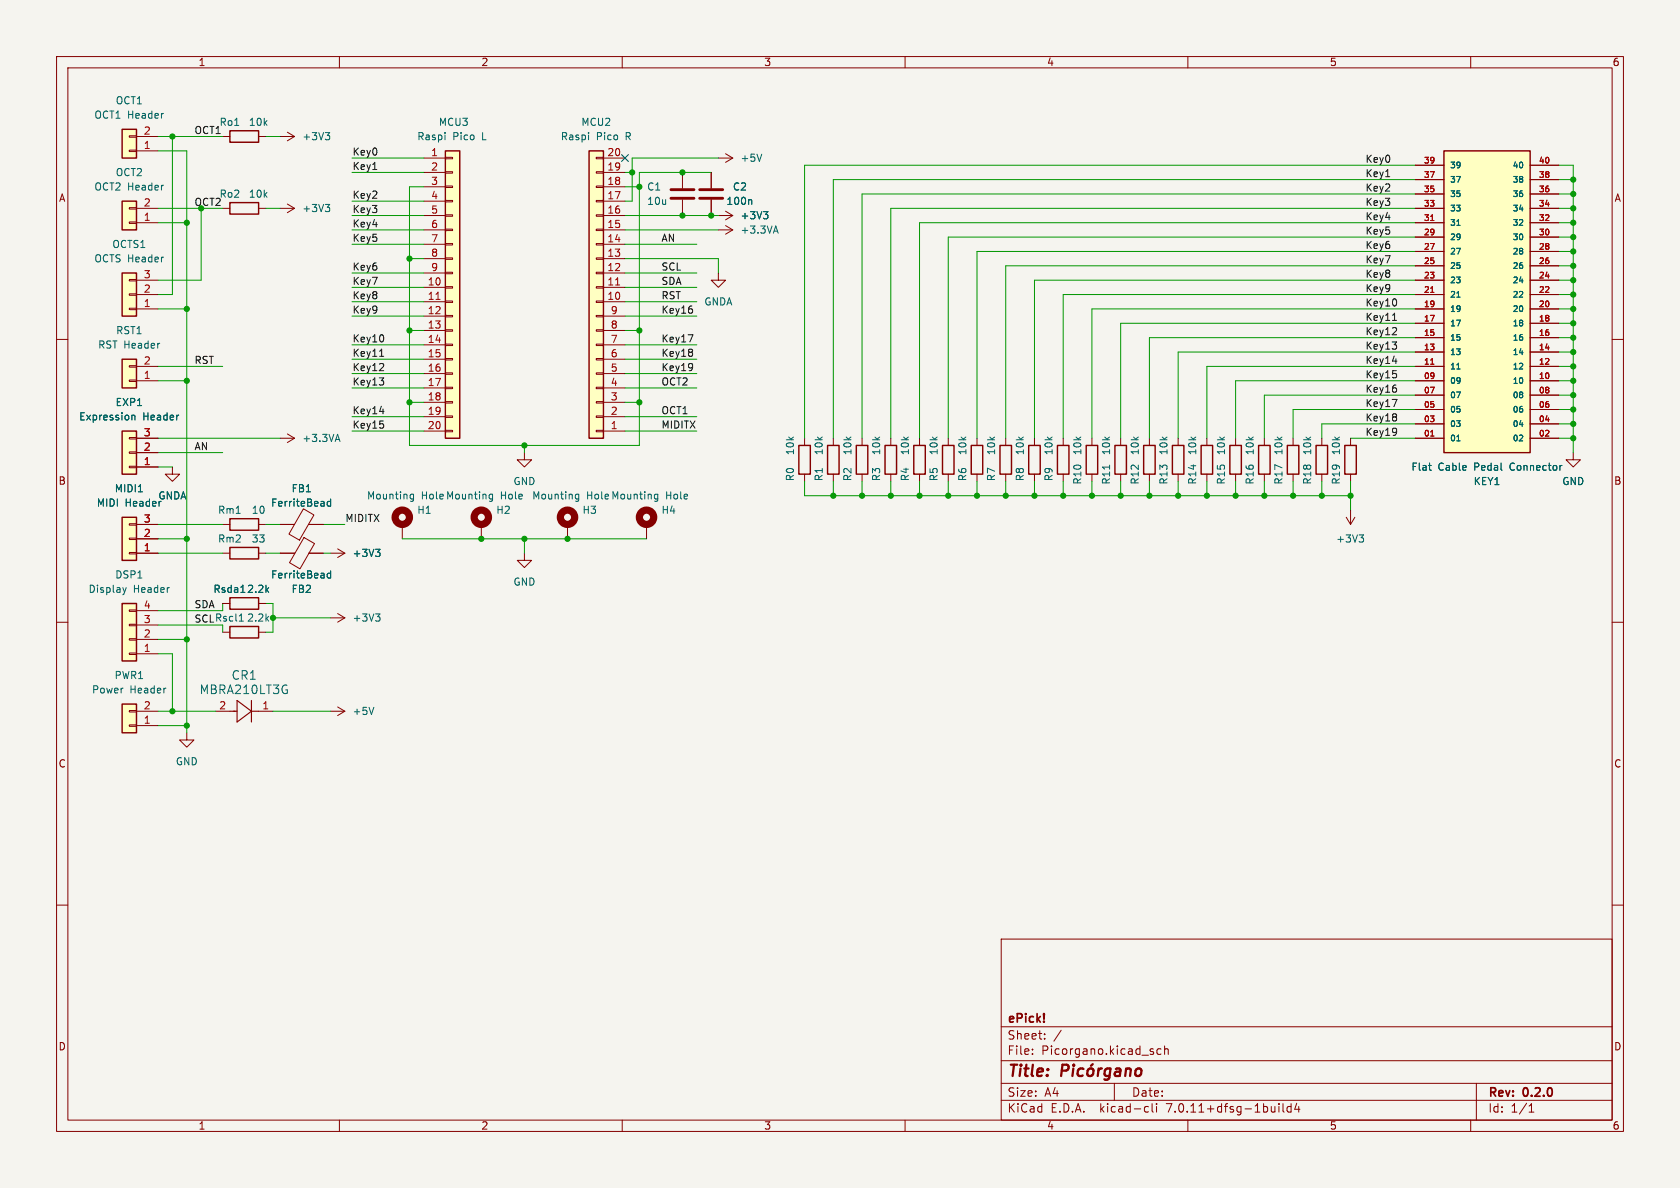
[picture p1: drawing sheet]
<svg xmlns="http://www.w3.org/2000/svg" width="297mm" height="210mm" viewBox="0 0 297 210" stroke-linecap="round" stroke-linejoin="round" font-family="sans-serif">
<path d="M0 0h297v210h-297z" fill="#f5f4ef" stroke="#f5f4ef" stroke-width=".18"/>
<g fill="none" stroke="#840000" stroke-width=".18">
<path d="M10 10h277v190h-277zM12 12h273v186h-273zM60 10v2M110 10v2M160 10v2M210 10v2M260 10v2M22.9 24h1.2v.3h-1.2zM22.9 26.5h1.2v.3h-1.2zM22.9 36.7h1.2v.3h-1.2zM22.9 39.2h1.2v.3h-1.2zM24.1 39.4h3.8"/>
<path d="M24.1 36.8h3.8M24.1 24.1h3.8M24.1 26.7h3.8M39.4 36.8h1.2M39.4 24.1h1.2M45.7 36.8h1.3M45.7 24.1h1.3M49.5 36.8h2.6M49.5 24.1h2.6M50.8 23.4l1.3 .7M50.8 36.1l1.3 .7M52.1 24.1l-1.3 .8"/>
<path d="M52.1 36.8l-1.3 .8M74.9 38.1h3.8M74.9 35.6h3.8M74.9 33h3.8M74.9 30.5h3.8M74.9 27.9h3.8M78.7 38h1.3v.2h-1.3zM78.7 35.4h1.3v.3h-1.3zM78.7 32.9h1.3v.2h-1.3zM78.7 30.4h1.3v.2h-1.3zM78.7 27.8h1.3v.3h-1.3zM105.4 27.8h1.3v.3h-1.3z"/>
<path d="M105.4 30.4h1.3v.2h-1.3zM105.4 32.9h1.3v.2h-1.3zM105.4 35.4h1.3v.3h-1.3zM105.4 38h1.3v.2h-1.3zM106.7 38.1h3.8M106.7 35.6h3.8M106.7 33h3.8M106.7 30.5h3.8M106.7 27.9h3.8M120.6 30.5v2.8M120.6 35.3v2.8M125.7 30.5v2.8"/>
<path d="M125.7 35.3v2.8M127 38.1h2.5M127 27.9h2.5M128.3 39.9l1.2 .7M128.3 37.3l1.2 .8M128.3 27.2l1.2 .7M129.5 38.1l-1.2 .8M129.5 27.9l-1.2 .8M250.2 39.4h5.1M250.2 36.8h5.1M250.2 34.3h5.1M250.2 31.8h5.1"/>
<path d="M250.2 29.2h5.1M270.5 39.4h5.1M270.5 36.8h5.1M270.5 34.3h5.1M270.5 31.8h5.1M270.5 29.2h5.1M10 60h2M22.9 49.4h1.2v.3h-1.2zM22.9 51.9h1.2v.3h-1.2zM22.9 54.5h1.2v.2h-1.2zM24.1 54.6h3.8M24.1 52.1h3.8"/>
<path d="M24.1 49.5h3.8M74.9 53.3h3.8M74.9 50.8h3.8M74.9 48.3h3.8M74.9 45.7h3.8M74.9 43.2h3.8M74.9 40.6h3.8M74.9 58.4h3.8M74.9 55.9h3.8M78.7 58.3h1.3v.2h-1.3zM78.7 55.8h1.3v.2h-1.3zM78.7 53.2h1.3v.3h-1.3z"/>
<path d="M78.7 50.7h1.3v.2h-1.3zM78.7 48.1h1.3v.3h-1.3zM78.7 45.6h1.3v.2h-1.3zM78.7 43.1h1.3v.2h-1.3zM78.7 40.5h1.3v.3h-1.3zM105.4 40.5h1.3v.3h-1.3zM105.4 43.1h1.3v.2h-1.3zM105.4 45.6h1.3v.2h-1.3zM105.4 48.1h1.3v.3h-1.3zM105.4 50.7h1.3v.2h-1.3zM105.4 53.2h1.3v.3h-1.3zM105.4 55.8h1.3v.2h-1.3z"/>
<path d="M105.4 58.3h1.3v.2h-1.3zM106.7 53.3h3.8M106.7 50.8h3.8M106.7 48.3h3.8M106.7 45.7h3.8M106.7 43.2h3.8M106.7 40.6h3.8M106.7 58.4h3.8M106.7 55.9h3.8M127 48.3v1.2h1.3l-1.3 1.3-1.3-1.3h1.3M127 40.6h2.5M129.5 40.6l-1.2 .8"/>
<path d="M250.2 59.7h5.1M250.2 57.2h5.1M250.2 54.6h5.1M250.2 52.1h5.1M250.2 49.5h5.1M250.2 47h5.1M250.2 44.5h5.1M250.2 41.9h5.1M270.5 59.7h5.1M270.5 57.2h5.1M270.5 54.6h5.1M270.5 52.1h5.1"/>
<path d="M270.5 49.5h5.1M270.5 47h5.1M270.5 44.5h5.1M270.5 41.9h5.1M285 60h2M22.9 77.3h1.2v.3h-1.2zM22.9 79.9h1.2v.2h-1.2zM22.9 64.6h1.2v.3h-1.2zM22.9 67.2h1.2v.2h-1.2zM24.1 77.5h3.8M24.1 67.3h3.8M24.1 64.8h3.8"/>
<path d="M49.5 77.5h2.6M50.8 76.7l1.3 .8M52.1 77.5l-1.3 .7M74.9 76.2h3.8M74.9 73.7h3.8M74.9 71.1h3.8M74.9 68.6h3.8M74.9 66h3.8M74.9 63.5h3.8M74.9 61h3.8M78.7 76.1h1.3v.2h-1.3zM78.7 73.5h1.3v.3h-1.3z"/>
<path d="M78.7 71h1.3v.2h-1.3zM78.7 68.5h1.3v.2h-1.3zM78.7 65.9h1.3v.3h-1.3zM78.7 63.4h1.3v.2h-1.3zM78.7 60.8h1.3v.3h-1.3zM105.4 60.8h1.3v.3h-1.3zM105.4 63.4h1.3v.2h-1.3zM105.4 65.9h1.3v.3h-1.3zM105.4 68.5h1.3v.2h-1.3zM105.4 71h1.3v.2h-1.3zM105.4 73.5h1.3v.3h-1.3zM105.4 76.1h1.3v.2h-1.3z"/>
<path d="M106.7 76.2h3.8M106.7 73.7h3.8M106.7 71.1h3.8M106.7 68.6h3.8M106.7 66h3.8M106.7 63.5h3.8M106.7 61h3.8M142.2 77.5v1.2M147.3 77.5v1.2M152.4 77.5v1.2M157.5 77.5v1.2M162.6 77.5v1.2"/>
<path d="M167.6 77.5v1.2M172.7 77.5v1.2M177.8 77.5v1.2M182.9 77.5v1.2M188 77.5v1.2M193 77.5v1.2M198.1 77.5v1.2M203.2 77.5v1.2M208.3 77.5v1.2M213.4 77.5v1.2M218.4 77.5v1.2M223.5 77.5v1.2"/>
<path d="M228.6 77.5v1.2M233.7 77.5v1.2M238.8 77.5v1.2M250.2 77.5h5.1M250.2 74.9h5.1M250.2 72.4h5.1M250.2 69.9h5.1M250.2 67.3h5.1M250.2 64.8h5.1M250.2 62.2h5.1M270.5 77.5h5.1M270.5 74.9h5.1"/>
<path d="M270.5 72.4h5.1M270.5 69.9h5.1M270.5 67.3h5.1M270.5 64.8h5.1M270.5 62.2h5.1M22.9 92.6h1.2v.2h-1.2zM22.9 95.1h1.2v.3h-1.2zM22.9 97.7h1.2v.2h-1.2zM22.9 82.4h1.2v.3h-1.2zM24.1 97.8h3.8M24.1 95.3h3.8M24.1 92.7h3.8"/>
<path d="M24.1 82.6h3.8M24.1 80h3.8M30.5 82.6v1.2h1.2l-1.2 1.3-1.3-1.3h1.3M39.4 97.8h1.2M39.4 92.7h1.2M45.7 97.8h1.3M45.7 92.7h1.3M49.5 97.8h2.6M49.5 92.7h2.6M53.6 89.9l1.9 1.1-2.6 4.5-1.8-1.1zM53.7 95l1.9 1.1-2.6 4.5-1.8-1.1zM54.6 92.7h2.5"/>
<path d="M54.6 97.8h2.5M58.4 97.8h2.6M59.7 97l1.3 .8M61 97.8l-1.3 .8M71.1 92.7v2.6M85.1 92.7v2.6M92.7 97.8v1.3h1.3l-1.3 1.2-1.3-1.2h1.3M92.7 80v1.3h1.3l-1.3 1.3-1.3-1.3h1.3M100.3 92.7v2.6M114.3 92.7v2.6M142.2 83.8v1.3M147.3 83.8v1.3"/>
<path d="M152.4 83.8v1.3M157.5 83.8v1.3M162.6 83.8v1.3M167.6 83.8v1.3M172.7 83.8v1.3M177.8 83.8v1.3M182.9 83.8v1.3M188 83.8v1.3M193 83.8v1.3M198.1 83.8v1.3M203.2 83.8v1.3M208.3 83.8v1.3"/>
<path d="M213.4 83.8v1.3M218.4 83.8v1.3M223.5 83.8v1.3M228.6 83.8v1.3M233.7 83.8v1.3M238 91.4l.8 1.3M238.8 83.8v1.3M238.8 90.2v2.5M239.5 91.4l-.7 1.3M278.1 80v1.3h1.3l-1.3 1.3-1.2-1.3h1.2M10 110h2M22.9 107.8h1.2v.3h-1.2z"/>
<path d="M22.9 110.4h1.2v.2h-1.2zM22.9 112.9h1.2v.3h-1.2zM22.9 115.4h1.2v.3h-1.2zM24.1 115.6h3.8M24.1 113h3.8M24.1 110.5h3.8M24.1 108h3.8M39.4 106.7h1.2M39.4 111.8h1.2M45.7 106.7h1.3M45.7 111.8h1.3M58.4 109.2h2.6"/>
<path d="M59.7 108.5l1.3 .7M61 109.2l-1.3 .8M285 110h2M22.9 125.6h1.2v.3h-1.2zM22.9 128.1h1.2v.3h-1.2zM24.1 125.7h3.8M24.1 128.3h3.8M33 129.5v1.3h1.3l-1.3 1.3-1.3-1.3h1.3M38.1 125.7h2.5M45.7 125.7h2.6M58.4 125.7h2.6M59.7 125l1.3 .7"/>
<path d="M61 125.7l-1.3 .8M10 160h2M285 160h2M177 166h108v32h-108zM60 198v2M110 198v2M160 198v2M177 194.5h108M177 191.5h108M177 187.5h108M177 181.5h108M182.5 186.3v.1"/>
<path d="M182.5 185.5v.1M184.7 183.6v.1M184.7 182.8v.1M187.6 182.1l-1.3 2M197 191.5v3M202.6 195.6l.4 .1M203 196.5l-.4 .1M203.7 195.1v1.3l.2 .2M203.9 186v.3M204.5 195.1v.1M204.5 195.6v1M205.2 185.5l-.4-.1-.3 .3v.4l.2 .2h.5"/>
<path d="M205.9 185.5l.2-.1 .4 .1v.9M205.9 184.9v1.5M210 198v2M226.1 195.1v.1M226.1 195.6v1M226.8 195.1v1.3l.2 .2M228.2 195.7l-.4-.1-.3 .3v.4l.2 .2h.5M228.2 195.1v1.5M229.2 195l-.3 1.1h.9M229.6 195.6v1M260 198v2M261 191.5v6.5"/>
<path d="M270.3 196.6h.9M270.3 195.5l.4-.4v1.5"/>
</g>
<g fill="none" stroke="#840000" stroke-width=".4">
<path d="M187.7 189.3h.8a.55 .55 0 0 0 .4-.5 .55 .55 0 0 0-.3-.6h-.8l-.2 2M189.8 188.9l-.2 1.3M189.8 188.2v.2M189.8 188.2l-.1 .1 .1 .1M189.8 188.2l.1 .1-.1 .1M191.6 189a.66 .66 0 0 0-1 .3l-.1 .5 .1 .3 .2 .1 .6-.1M192.4 189.1a.52 .52 0 0 1 .5-.2 .52 .52 0 0 1 .4 .4v.5a.55 .55 0 0 1-.6 .4 .55 .55 0 0 1-.5-.4zM193.2 188.1l-.3 .3M194.2 188.9l-.1 1.3M194.8 188.9l-.4 .1-.2 .3M196.3 189a.66 .66 0 0 0-1 .3v.5l.1 .3 .2 .1 .6-.1M196.3 188.9l-.2 1.6a.6 .6 0 0 1-.9 .3"/>
<path d="M197.3 189l.2-.1 .5 .1v1.2M198.1 189.4h-.7a.4 .4 0 0 0-.3 .4 .4 .4 0 0 0 .2 .4l.7-.1M199.1 189.1a.49 .49 0 0 1 .8 .1l-.1 1M199.1 188.9l-.2 1.3M200.9 189.1a.52 .52 0 0 1 .5-.2 .52 .52 0 0 1 .4 .4l-.1 .5a.55 .55 0 0 1-.5 .4 .55 .55 0 0 1-.5-.4z"/>
</g>
<g fill="none" stroke="#006464" stroke-width=".18">
<path d="M57.5 23.4h.8l-.4 .5M57.5 36.1h.8l-.4 .5M58 23.9l.3 .3v.3l-.3 .2M58 36.6l.3 .3v.3l-.3 .2M78.7 23.4v.2M104 23.4v.2M132.7 35.3l.2 .2v.6M134.7 27.2l-.5 1.3M135 37.4h.8l-.5 .5M135.5 37.9l.3 .2v.3l-.3 .3M137.2 39.9l.4 1.3M257.5 39.8h.6"/>
<path d="M136.8 40.9h.7M257.5 52.5h.6M23.3 73.4v.8M23.3 73.5l.2-.1 .3 .1 .1 .7M59.4 77.7h.6M59.7 76.8l.4 1.2M257.5 77.9h.6M257.5 65.2h.6M24.5 86.9h.7M41.8 90.7h.7M58.5 88.2v1.3M58.5 88.7l-.4-.1-.3 .3 .2 .5h.5"/>
<path d="M66.4 97.1h.8l-.4 .5M66.9 97.6l.3 .2v.3l-.3 .3M72.6 88.1l.1 .1 .4-.1M73.1 87.4v1l-.2 .2h-.3M73.1 87.4h-.4l-.1 .1M86.5 88.1l.2 .1 .4-.1M87.1 87.4v1l-.3 .2h-.3M87.1 87.4h-.4l-.2 .1M101.8 88.1l.2 .1 .3-.1M102.3 87.4v1l-.2 .2h-.3M102.3 87.4h-.3l-.2 .1M115.7 88.1l.2 .1 .4-.1"/>
<path d="M116.3 87.4v1l-.3 .2h-.3M116.3 87.4h-.4l-.2 .1M196.2 82.2v.7M240.3 94.6h.8l-.5 .4M240.8 95l.3 .3v.3l-.3 .2M252.5 82.3h.5M252.9 83.1h.1M276.1 82.3h-.2M21.7 103.9l.3 .8M22 104.7l-.1 .3M22.3 103.9l-.3 .8M42.3 109.8h.7"/>
<path d="M42.5 108.7l.2-.2v1.3M42.6 104.7h.7M58.5 100.9v1.3M58.5 101.4l-.4-.1-.3 .3 .2 .5h.5M66.4 108.5h.8l-.4 .5M66.9 109l.3 .3v.3l-.3 .2M50.5 122h.3l-.1 .5M66.1 125l-.4 1.3"/>
</g>
<g fill="#ffffc2" stroke="#ffffc2" stroke-width=".18">
<path d="M21.6 91.4h2.5v7.7h-2.5z"/>
<path d="M21.6 76.2h2.5v7.6h-2.5z"/>
<path d="M21.6 124.5h2.5v5h-2.5z"/>
<path d="M104.1 26.7h2.6v50.8h-2.6z"/>
<path d="M78.7 26.7h2.6v50.8h-2.6z"/>
<path d="M21.6 106.7h2.5v10.1h-2.5z"/>
<path d="M255.3 26.7h15.2v53.3h-15.2z"/>
<path d="M21.6 22.9h2.5v5h-2.5z"/>
<path d="M21.6 48.3h2.5v7.6h-2.5z"/>
<path d="M21.6 63.5h2.5v5.1h-2.5z"/>
<path d="M21.6 35.6h2.5v5h-2.5z"/>
</g>
<g fill="none" stroke="#840000" stroke-width=".25">
<path d="M21.6 22.9h2.5v5h-2.5zM21.6 35.6h2.5v5h-2.5zM40.6 35.8h5.1v2h-5.1zM40.6 23.1h5.1v2h-5.1zM78.7 26.7h2.6v50.8h-2.6zM104.1 26.7h2.6v50.8h-2.6zM255.3 26.7h15.2v53.3h-15.2zM21.6 48.3h2.5v7.6h-2.5zM21.6 76.2h2.5v7.6h-2.5zM21.6 63.5h2.5v5.1h-2.5zM141.2 78.7h2.1v5.1h-2.1zM146.3 78.7h2v5.1h-2z"/>
<path d="M151.4 78.7h2v5.1h-2zM156.5 78.7h2v5.1h-2zM161.5 78.7h2.1v5.1h-2.1zM166.6 78.7h2.1v5.1h-2.1zM171.7 78.7h2v5.1h-2zM176.8 78.7h2v5.1h-2zM181.9 78.7h2v5.1h-2zM186.9 78.7h2.1v5.1h-2.1zM192 78.7h2.1v5.1h-2.1zM197.1 78.7h2v5.1h-2zM202.2 78.7h2v5.1h-2zM207.3 78.7h2v5.1h-2z"/>
<path d="M212.3 78.7h2.1v5.1h-2.1zM217.4 78.7h2.1v5.1h-2.1zM222.5 78.7h2v5.1h-2zM227.6 78.7h2v5.1h-2zM232.7 78.7h2v5.1h-2zM237.7 78.7h2.1v5.1h-2.1zM21.6 91.4h2.5v7.7h-2.5zM40.6 96.8h5.1v2h-5.1zM40.6 91.7h5.1v2h-5.1zM21.6 106.7h2.5v10.1h-2.5zM40.6 105.7h5.1v2h-5.1zM40.6 110.7h5.1v2.1h-5.1z"/>
<path d="M21.6 124.5h2.5v5h-2.5z"/>
</g>
<path d="M40.6 125.7h1.3M41.9 123.8l2.5 1.9-2.5 1.9zM44.4 125.7h1.3M44.4 123.8v3.8" fill="none" stroke="#840000" stroke-width=".2"/>
<path d="M252.9 39h.6M77.1 52.9h.7M108.8 50.4h.8M252.9 51.7h.6M252.9 77.1h.6M252.9 64.4h.6" fill="none" stroke="#a90000" stroke-width=".18"/>
<path d="M118.6 33.5h4.1M118.6 35.1h4.1M123.7 33.5h4.1M123.7 35.1h4.1" fill="none" stroke="#840000" stroke-width=".51"/>
<g fill="none" stroke="#840000" stroke-width="1.3">
<circle cx="71.1" cy="91.4" r="1.27"/>
<circle cx="85.1" cy="91.4" r="1.27"/>
<circle cx="100.3" cy="91.4" r="1.27"/>
<circle cx="114.3" cy="91.4" r="1.27"/>
</g>
<g fill="none" stroke="#0f0f0f" stroke-width=".18">
<path d="M65.9 30h.7M245 31.2h.7M67.8 59.4v.8M121.7 59.2h.8l-.5 1.2M122.4 54.7v.5M246.1 59.2h.8M246.2 56.6h.7M246.8 53.1v.8M246.8 58v.5M67 66.8h.8l-.4 .5M67 65.5h.8M67.1 63h.7"/>
<path d="M67.1 72.7h.8M67.8 64.4v.4M67.8 67.4v.5M67.8 75v.6M122.4 64.4v.8M122.4 61.8v.3M122.4 62.4v.5M122.4 64.8v.1M246.1 70.6h.9l-.6 1.3M246.1 60.4h.8l-.4 .5M246.2 63.8h.8M246.8 68.7v.5"/>
<path d="M246.8 61.1v.5M246.8 66.1v.6M246.8 73.3v.3M246.8 73.8v.5M246.8 75.8v.9M246.9 76.2l-.1 .2"/>
</g>
<g fill="none" stroke="#009600" stroke-width=".18">
<path d="M27.9 36.8h11.5M27.9 39.4h5.1M27.9 24.1h11.5M27.9 26.7h5.1v102.8M30.5 24.1v28h-2.6M35.6 36.8v12.7h-7.7M47 36.8h2.5M47 24.1h2.5M62.2 38.1h12.7M62.2 30.5h12.7M62.2 27.9h12.7M62.2 35.6h12.7"/>
<path d="M110.5 38.1h16.5M110.5 30.5h1.3M110.5 33h2.5M125.7 30.5h-12.7v48.2h-40.6v-45.7h2.5M127 27.9h-15.2v7.7h-1.3M250.2 36.8h-92.7v40.7M250.2 29.2h-108v48.3M250.2 39.4h-87.6v38.1M250.2 31.8h-102.9v45.7M250.2 34.3h-97.8v43.2M275.6 36.8h2.5M275.6 29.2h2.5v50.8"/>
<path d="M275.6 39.4h2.5M275.6 31.8h2.5M275.6 34.3h2.5M27.9 54.6h5.1M62.2 55.9h12.7M62.2 53.3h12.7M62.2 50.8h12.7M62.2 48.3h12.7M62.2 43.2h12.7M62.2 40.6h12.7M72.4 58.4h2.5M72.4 45.7h2.5"/>
<path d="M110.5 45.7h16.5v2.6M110.5 55.9h12.7M110.5 53.3h12.7M110.5 50.8h12.7M110.5 58.4h2.5M110.5 48.3h12.7M110.5 43.2h12.7M110.5 40.6h16.5M250.2 41.9h-82.6v35.6M250.2 49.5h-67.3v28M250.2 47h-72.4v30.5M250.2 57.2h-52.1v20.3"/>
<path d="M250.2 44.5h-77.5v33M250.2 54.6h-57.2v22.9M250.2 52.1h-62.2v25.4M250.2 59.7h-47v17.8M275.6 41.9h2.5M275.6 49.5h2.5M275.6 47h2.5M275.6 52.1h2.5M275.6 44.5h2.5M275.6 57.2h2.5M275.6 54.6h2.5M275.6 59.7h2.5"/>
<path d="M27.9 77.5h21.6M27.9 64.8h11.5M27.9 67.3h5.1M62.2 66h12.7M62.2 73.7h12.7M62.2 68.6h12.7M62.2 76.2h12.7M62.2 63.5h12.7M62.2 61h12.7M72.4 71.1h2.5M92.7 78.7v1.3M110.5 66h12.7"/>
<path d="M110.5 73.7h12.7M110.5 68.6h12.7M110.5 76.2h12.7M110.5 63.5h12.7M110.5 61h12.7M110.5 71.1h2.5M238.8 77.5h11.4M250.2 74.9h-16.5v2.6M250.2 72.4h-21.6v5.1M250.2 69.9h-26.7v7.6M250.2 62.2h-41.9v15.3M250.2 64.8h-36.8v12.7"/>
<path d="M250.2 67.3h-31.8v10.2M275.6 74.9h2.5M275.6 77.5h2.5M275.6 64.8h2.5M275.6 67.3h2.5M275.6 69.9h2.5M275.6 72.4h2.5M275.6 62.2h2.5M27.9 80h11.5M27.9 95.3h5.1M27.9 92.7h11.5M27.9 97.8h11.5"/>
<path d="M27.9 82.6h2.6M47 92.7h2.5M47 97.8h2.5M57.1 92.7h3.9M57.1 97.8h1.3M71.1 95.3h43.2M92.7 95.3v2.5M142.2 85.1v2.5h96.6M147.3 85.1v2.5M152.4 85.1v2.5M157.5 85.1v2.5M162.6 85.1v2.5"/>
<path d="M167.6 85.1v2.5M172.7 85.1v2.5M177.8 85.1v2.5M182.9 85.1v2.5M188 85.1v2.5M193 85.1v2.5M198.1 85.1v2.5M203.2 85.1v2.5M208.3 85.1v2.5M213.4 85.1v2.5M218.4 85.1v2.5M223.5 85.1v2.5"/>
<path d="M228.6 85.1v2.5M233.7 85.1v2.5M238.8 85.1v5.1M27.9 110.5h11.5v1.3M27.9 115.6h2.6v10.1M27.9 113h5.1M39.4 106.7v1.3h-11.5M47 106.7h1.3v5.1h-1.3M48.3 109.2h10.1M27.9 125.7h10.2M27.9 128.3h5.1M48.3 125.7h10.1"/>
</g>
<path d="M109.9 27.3l1.2 1.2M111.1 27.3l-1.2 1.2" fill="none" stroke="#000084" stroke-width=".18"/>
<g fill="#009600" stroke="#009600" stroke-width=".18">
<circle cx="113" cy="71.1" r=".46"/>
<circle cx="92.7" cy="78.7" r=".46"/>
<circle cx="48.3" cy="109.2" r=".46"/>
<circle cx="92.7" cy="95.3" r=".46"/>
<circle cx="85.1" cy="95.3" r=".46"/>
<circle cx="72.4" cy="71.1" r=".46"/>
<circle cx="100.3" cy="95.3" r=".46"/>
<circle cx="120.6" cy="38.1" r=".46"/>
<circle cx="111.8" cy="30.5" r=".46"/>
<circle cx="113" cy="33" r=".46"/>
<circle cx="113" cy="58.4" r=".46"/>
<circle cx="120.6" cy="30.5" r=".46"/>
<circle cx="72.4" cy="45.7" r=".46"/>
<circle cx="72.4" cy="58.4" r=".46"/>
<circle cx="33" cy="67.3" r=".46"/>
<circle cx="33" cy="95.3" r=".46"/>
<circle cx="33" cy="113" r=".46"/>
<circle cx="33" cy="128.3" r=".46"/>
<circle cx="30.5" cy="125.7" r=".46"/>
<circle cx="33" cy="39.4" r=".46"/>
<circle cx="35.6" cy="36.8" r=".46"/>
<circle cx="33" cy="54.6" r=".46"/>
<circle cx="30.5" cy="24.1" r=".46"/>
<circle cx="278.1" cy="59.7" r=".46"/>
<circle cx="278.1" cy="74.9" r=".46"/>
<circle cx="278.1" cy="54.6" r=".46"/>
<circle cx="278.1" cy="57.2" r=".46"/>
<circle cx="278.1" cy="69.9" r=".46"/>
<circle cx="278.1" cy="72.4" r=".46"/>
<circle cx="278.1" cy="67.3" r=".46"/>
<circle cx="278.1" cy="62.2" r=".46"/>
<circle cx="278.1" cy="64.8" r=".46"/>
<circle cx="278.1" cy="77.5" r=".46"/>
<circle cx="182.9" cy="87.6" r=".46"/>
<circle cx="188" cy="87.6" r=".46"/>
<circle cx="198.1" cy="87.6" r=".46"/>
<circle cx="203.2" cy="87.6" r=".46"/>
<circle cx="172.7" cy="87.6" r=".46"/>
<circle cx="177.8" cy="87.6" r=".46"/>
<circle cx="193" cy="87.6" r=".46"/>
<circle cx="228.6" cy="87.6" r=".46"/>
<circle cx="213.4" cy="87.6" r=".46"/>
<circle cx="223.5" cy="87.6" r=".46"/>
<circle cx="208.3" cy="87.6" r=".46"/>
<circle cx="218.4" cy="87.6" r=".46"/>
<circle cx="238.8" cy="87.6" r=".46"/>
<circle cx="233.7" cy="87.6" r=".46"/>
<circle cx="167.6" cy="87.6" r=".46"/>
<circle cx="157.5" cy="87.6" r=".46"/>
<circle cx="152.4" cy="87.6" r=".46"/>
<circle cx="125.7" cy="38.1" r=".46"/>
<circle cx="162.6" cy="87.6" r=".46"/>
<circle cx="147.3" cy="87.6" r=".46"/>
<circle cx="278.1" cy="39.4" r=".46"/>
<circle cx="278.1" cy="36.8" r=".46"/>
<circle cx="278.1" cy="44.5" r=".46"/>
<circle cx="278.1" cy="47" r=".46"/>
<circle cx="278.1" cy="41.9" r=".46"/>
<circle cx="278.1" cy="34.3" r=".46"/>
<circle cx="278.1" cy="31.8" r=".46"/>
<circle cx="278.1" cy="52.1" r=".46"/>
<circle cx="278.1" cy="49.5" r=".46"/>
</g>
<text font-size="2.8" fill="#840000" x="178" y="190.9">Title:</text>
<g font-size="2.1" fill="#006464">
<text x="35.2" y="122.9">MBRA210LT3G</text>
<text x="40.9" y="120.4">CR1</text>
</g>
<g font-size="2.1" fill="#840000">
<text x="178" y="184">Sheet:</text>
<text x="178" y="181.2">ePick!</text>
<text x="178" y="186.7">File:</text>
<text x="184.1" y="186.7">Picorgano.kicad_sch</text>
<text x="178" y="196.9">KiCad</text>
<text x="178" y="194.1">Size:</text>
<text x="184.7" y="194.1">A4</text>
<text x="185.7" y="196.9">E.D.A.</text>
<text x="194.6" y="196.9">kicad-cli</text>
<text x="200" y="194.1">Date:</text>
<text x="206.5" y="196.9">7.0.11+dfsg-1build4</text>
<text x="263" y="194.3">Rev:</text>
<text x="263" y="196.9">Id:</text>
<text x="267.1" y="196.9">1/1</text>
<text x="269.4" y="194.3">0.2.0</text>
</g>
<g font-size="1.8" fill="#840000">
<text x="35" y="11.9">1</text>
<text x="85" y="11.9">2</text>
<text x="135" y="11.9">3</text>
<text x="185" y="11.9">4</text>
<text x="235" y="11.9">5</text>
<text x="285" y="11.9">6</text>
<text x="10.3" y="35.9">A</text>
<text x="285.3" y="35.9">A</text>
<text x="10.3" y="85.9">B</text>
<text x="285.3" y="85.9">B</text>
<text x="10.3" y="135.9">C</text>
<text x="285.3" y="135.9">C</text>
<text x="10.3" y="185.9">D</text>
<text x="285.3" y="185.9">D</text>
<text x="35" y="199.9">1</text>
<text x="85" y="199.9">2</text>
<text x="135" y="199.9">3</text>
<text x="185" y="199.9">4</text>
<text x="235" y="199.9">5</text>
<text x="285" y="199.9">6</text>
</g>
<g font-size="1.8" fill="#006464">
<text x="16.6" y="21.2">OCT1 Header</text>
<text x="20.4" y="18.6">OCT1</text>
<text x="43.9" y="22.5">10k</text>
<text x="77.5" y="22.5">MCU3</text>
<text x="102.7" y="22.5">MCU2</text>
<text x="53.3" y="25">+3V3</text>
<text x="73.7" y="25">Raspi</text>
<text x="80" y="25">Pico</text>
<text x="85.3" y="25">L</text>
<text x="99" y="25">Raspi</text>
<text x="105.4" y="25">Pico</text>
<text x="110.7" y="25">R</text>
<text x="130.8" y="28.8">+5V</text>
<text x="16.6" y="33.9">OCT2 Header</text>
<text x="20.4" y="31.3">OCT2</text>
<text x="43.9" y="35.2">10k</text>
<text x="114.3" y="33.9">C1</text>
<text x="129.5" y="33.9">C2</text>
<text x="53.3" y="37.7">+3V3</text>
<text x="114.3" y="36.4">10u</text>
<text x="128.3" y="36.4">100n</text>
<text x="130.8" y="41.5">+3.3VA</text>
<text x="130.8" y="39">+3V3</text>
<text x="16.6" y="46.6">OCTS Header</text>
<text x="19.8" y="44">OCTS1</text>
<text x="20.4" y="59.3">RST1</text>
<text x="124.4" y="54.2">GNDA</text>
<text x="17.3" y="61.8">RST Header</text>
<text x="20.3" y="72">EXP1</text>
<text x="13.9" y="74.5">Expression</text>
<text x="25.2" y="74.5">Header</text>
<text x="53.3" y="78.3">+3.3VA</text>
<text x="140.6" y="80.6" transform="rotate(-90 140.6 80.6)">10k</text>
<text x="145.6" y="80.6" transform="rotate(-90 145.6 80.6)">10k</text>
<text x="150.7" y="80.6" transform="rotate(-90 150.7 80.6)">10k</text>
<text x="155.8" y="80.6" transform="rotate(-90 155.8 80.6)">10k</text>
<text x="160.9" y="80.6" transform="rotate(-90 160.9 80.6)">10k</text>
<text x="166" y="80.6" transform="rotate(-90 166 80.6)">10k</text>
<text x="171" y="80.6" transform="rotate(-90 171 80.6)">10k</text>
<text x="176.1" y="80.6" transform="rotate(-90 176.1 80.6)">10k</text>
<text x="181.2" y="80.6" transform="rotate(-90 181.2 80.6)">10k</text>
<text x="186.3" y="80.6" transform="rotate(-90 186.3 80.6)">10k</text>
<text x="191.4" y="80.6" transform="rotate(-90 191.4 80.6)">10k</text>
<text x="196.4" y="80.6" transform="rotate(-90 196.4 80.6)">10k</text>
<text x="201.5" y="80.6" transform="rotate(-90 201.5 80.6)">10k</text>
<text x="206.6" y="80.6" transform="rotate(-90 206.6 80.6)">10k</text>
<text x="211.7" y="80.6" transform="rotate(-90 211.7 80.6)">10k</text>
<text x="216.8" y="80.6" transform="rotate(-90 216.8 80.6)">10k</text>
<text x="221.8" y="80.6" transform="rotate(-90 221.8 80.6)">10k</text>
<text x="226.9" y="80.6" transform="rotate(-90 226.9 80.6)">10k</text>
<text x="232" y="80.6" transform="rotate(-90 232 80.6)">10k</text>
<text x="237.1" y="80.6" transform="rotate(-90 237.1 80.6)">10k</text>
<text x="249.4" y="83.4">Flat</text>
<text x="254.2" y="83.4">Cable</text>
<text x="260.7" y="83.4">Pedal</text>
<text x="267.2" y="83.4">Connector</text>
<text x="17" y="89.8">MIDI</text>
<text x="20.2" y="87.2">MIDI1</text>
<text x="22.1" y="89.8">Header</text>
<text x="27.9" y="88.5">GNDA</text>
<text x="47.8" y="89.8">FerriteBead</text>
<text x="51.5" y="87.2">FB1</text>
<text x="64.8" y="88.5">Mounting</text>
<text x="74.5" y="88.5">Hole Mounting</text>
<text x="88.4" y="88.5">Hole</text>
<text x="90.7" y="86">GND</text>
<text x="94" y="88.5">Mounting</text>
<text x="103.7" y="88.5">Hole Mounting</text>
<text x="117.7" y="88.5">Hole</text>
<text x="140.6" y="85.2" transform="rotate(-90 140.6 85.2)">R0</text>
<text x="145.6" y="85.2" transform="rotate(-90 145.6 85.2)">R1</text>
<text x="150.7" y="85.2" transform="rotate(-90 150.7 85.2)">R2</text>
<text x="155.8" y="85.2" transform="rotate(-90 155.8 85.2)">R3</text>
<text x="160.9" y="85.2" transform="rotate(-90 160.9 85.2)">R4</text>
<text x="166" y="85.2" transform="rotate(-90 166 85.2)">R5</text>
<text x="171" y="85.2" transform="rotate(-90 171 85.2)">R6</text>
<text x="176.1" y="85.2" transform="rotate(-90 176.1 85.2)">R7</text>
<text x="181.2" y="85.2" transform="rotate(-90 181.2 85.2)">R8</text>
<text x="186.3" y="85.2" transform="rotate(-90 186.3 85.2)">R9</text>
<text x="191.4" y="85.8" transform="rotate(-90 191.4 85.8)">R10</text>
<text x="196.4" y="85.8" transform="rotate(-90 196.4 85.8)">R11</text>
<text x="201.5" y="85.8" transform="rotate(-90 201.5 85.8)">R12</text>
<text x="206.6" y="85.8" transform="rotate(-90 206.6 85.8)">R13</text>
<text x="211.7" y="85.8" transform="rotate(-90 211.7 85.8)">R14</text>
<text x="216.8" y="85.8" transform="rotate(-90 216.8 85.8)">R15</text>
<text x="221.8" y="85.8" transform="rotate(-90 221.8 85.8)">R16</text>
<text x="226.9" y="85.8" transform="rotate(-90 226.9 85.8)">R17</text>
<text x="232" y="85.8" transform="rotate(-90 232 85.8)">R18</text>
<text x="237.1" y="85.8" transform="rotate(-90 237.1 85.8)">R19</text>
<text x="260.4" y="86">KEY1</text>
<text x="276.1" y="86">GND</text>
<text x="38.5" y="91">Rm1</text>
<text x="44.4" y="91">10</text>
<text x="73.7" y="91">H1</text>
<text x="87.6" y="91">H2</text>
<text x="102.9" y="91">H3</text>
<text x="116.8" y="91">H4</text>
<text x="38.5" y="96.1">Rm2</text>
<text x="44.4" y="96.1">33</text>
<text x="62.2" y="98.7">+3V3</text>
<text x="236.1" y="96.1">+3V3</text>
<text x="15.6" y="105">Display</text>
<text x="20.3" y="102.5">DSP1</text>
<text x="23.6" y="105">Header</text>
<text x="37.6" y="105">Rsda1</text>
<text x="43.6" y="105">2.2k</text>
<text x="47.8" y="102.5">FerriteBead</text>
<text x="51.5" y="105">FB2</text>
<text x="90.7" y="103.7">GND</text>
<text x="43.6" y="110.1">2.2k</text>
<text x="62.2" y="110.1">+3V3</text>
<text x="16.2" y="122.8">Power</text>
<text x="20.2" y="120.2">PWR1</text>
<text x="23" y="122.8">Header</text>
<text x="62.2" y="126.6">+5V</text>
<text x="31" y="135.5">GND</text>
</g>
<g font-size="1.8" fill="#a90000">
<text x="25.3" y="23.9">2</text>
<text x="25.3" y="26.4">1</text>
<text x="76.1" y="27.7">1</text>
<text x="107.3" y="27.7">20</text>
<text x="76.1" y="30.2">2</text>
<text x="76.1" y="32.8">3</text>
<text x="76.1" y="35.3">4</text>
<text x="107.3" y="35.3">17</text>
<text x="107.3" y="32.8">18</text>
<text x="107.3" y="30.2">19</text>
<text x="25.3" y="39.1">1</text>
<text x="25.3" y="36.6">2</text>
<text x="76.1" y="37.8">5</text>
<text x="76.1" y="40.4">6</text>
<text x="107.3" y="40.4">15</text>
<text x="107.3" y="37.8">16</text>
<text x="76.1" y="42.9">7</text>
<text x="76.1" y="45.5">8</text>
<text x="107.3" y="45.5">13</text>
<text x="107.3" y="42.9">14</text>
<text x="25.3" y="51.8">2</text>
<text x="25.3" y="49.3">3</text>
<text x="75.5" y="50.5">10</text>
<text x="75.5" y="53.1">11</text>
<text x="76.1" y="48">9</text>
<text x="107.3" y="53.1">10</text>
<text x="107.3" y="50.5">11</text>
<text x="107.3" y="48">12</text>
<text x="25.3" y="54.4">1</text>
<text x="75.5" y="55.6">12</text>
<text x="75.5" y="58.2">13</text>
<text x="107.9" y="58.2">8</text>
<text x="107.9" y="55.6">9</text>
<text x="25.3" y="64.5">2</text>
<text x="75.5" y="60.7">14</text>
<text x="75.5" y="63.2">15</text>
<text x="75.5" y="65.8">16</text>
<text x="107.9" y="65.8">5</text>
<text x="107.9" y="63.2">6</text>
<text x="107.9" y="60.7">7</text>
<text x="25.3" y="67.1">1</text>
<text x="75.5" y="68.3">17</text>
<text x="75.5" y="70.9">18</text>
<text x="107.9" y="70.9">3</text>
<text x="107.9" y="68.3">4</text>
<text x="25.3" y="77.2">3</text>
<text x="75.5" y="73.4">19</text>
<text x="75.5" y="75.9">20</text>
<text x="107.9" y="75.9">1</text>
<text x="107.9" y="73.4">2</text>
<text x="25.3" y="82.3">1</text>
<text x="25.3" y="79.8">2</text>
<text x="25.3" y="95">2</text>
<text x="25.3" y="92.5">3</text>
<text x="25.3" y="97.5">1</text>
<text x="25.3" y="107.7">4</text>
<text x="25.3" y="112.8">2</text>
<text x="25.3" y="110.2">3</text>
<text x="25.3" y="115.3">1</text>
<text x="25.3" y="125.5">2</text>
<text x="38.7" y="125.5">2</text>
<text x="46.3" y="125.5">1</text>
<text x="25.3" y="128">1</text>
</g>
<g font-size="1.8" fill="#0f0f0f">
<text x="34.3" y="23.8">OCT1</text>
<text x="38.7" y="22.5">Ro1</text>
<text x="62.2" y="27.6">Key0</text>
<text x="241.3" y="28.9">Key0</text>
<text x="38.7" y="35.2">Ro2</text>
<text x="62.2" y="30.1">Key1</text>
<text x="62.2" y="35.2">Key2</text>
<text x="241.3" y="33.9">Key2</text>
<text x="241.3" y="31.4">Key1</text>
<text x="34.3" y="36.5">OCT2</text>
<text x="62.2" y="40.3">Key4</text>
<text x="62.2" y="37.8">Key3</text>
<text x="241.3" y="36.5">Key3</text>
<text x="241.3" y="39">Key4</text>
<text x="241.3" y="41.6">Key5</text>
<text x="62.2" y="42.8">Key5</text>
<text x="62.2" y="47.9">Key6</text>
<text x="116.8" y="42.8">AN</text>
<text x="116.8" y="47.9">SCL</text>
<text x="241.3" y="46.6">Key7</text>
<text x="241.3" y="44.1">Key6</text>
<text x="62.2" y="50.5">Key7</text>
<text x="62.2" y="53">Key8</text>
<text x="116.8" y="53">RST</text>
<text x="116.8" y="50.5">SDA</text>
<text x="241.3" y="49.2">Key8</text>
<text x="241.3" y="51.7">Key9</text>
<text x="62.2" y="55.5">Key9</text>
<text x="116.8" y="55.5">Key16</text>
<text x="241.3" y="56.8">Key11</text>
<text x="241.3" y="59.3">Key12</text>
<text x="241.3" y="54.3">Key10</text>
<text x="34.3" y="64.4">RST</text>
<text x="62.2" y="60.6">Key10</text>
<text x="62.2" y="63.2">Key11</text>
<text x="62.2" y="65.7">Key12</text>
<text x="116.8" y="60.6">Key17</text>
<text x="116.8" y="65.7">Key19</text>
<text x="116.8" y="63.2">Key18</text>
<text x="241.3" y="64.4">Key14</text>
<text x="241.3" y="61.9">Key13</text>
<text x="62.2" y="68.2">Key13</text>
<text x="116.8" y="68.2">OCT2</text>
<text x="241.3" y="69.5">Key16</text>
<text x="241.3" y="67">Key15</text>
<text x="62.2" y="73.3">Key14</text>
<text x="62.2" y="75.9">Key15</text>
<text x="116.8" y="75.9">MIDITX</text>
<text x="116.8" y="73.3">OCT1</text>
<text x="241.3" y="74.6">Key18</text>
<text x="241.3" y="77.1">Key19</text>
<text x="241.3" y="72">Key17</text>
<text x="34.3" y="79.7">AN</text>
<text x="61" y="92.4">MIDITX</text>
<text x="34.3" y="107.6">SDA</text>
<text x="34.3" y="110.1">SCLRscl1</text>
</g>
<g font-size="1.4" fill="#a90000">
<text x="251.6" y="29">39</text>
<text x="272" y="29">40</text>
<text x="251.6" y="34">35</text>
<text x="251.6" y="31.5">37</text>
<text x="272" y="34">36</text>
<text x="272" y="31.5">38</text>
<text x="251.6" y="41.7">29</text>
<text x="251.6" y="39.1">31</text>
<text x="251.6" y="36.6">33</text>
<text x="272" y="41.7">30</text>
<text x="272" y="39.1">32</text>
<text x="272" y="36.6">34</text>
<text x="251.6" y="46.7">25</text>
<text x="251.6" y="44.2">27</text>
<text x="272" y="46.7">26</text>
<text x="272" y="44.2">28</text>
<text x="251.6" y="51.8">21</text>
<text x="251.6" y="49.3">23</text>
<text x="272" y="51.8">22</text>
<text x="272" y="49.3">24</text>
<text x="251.6" y="59.4">15</text>
<text x="251.6" y="56.9">17</text>
<text x="251.6" y="54.4">19</text>
<text x="272" y="59.4">16</text>
<text x="272" y="56.9">18</text>
<text x="272" y="54.4">20</text>
<text x="251.6" y="64.5">11</text>
<text x="251.6" y="62">13</text>
<text x="272" y="64.5">12</text>
<text x="272" y="62">14</text>
<text x="251.6" y="69.6">07</text>
<text x="251.6" y="67.1">09</text>
<text x="272" y="69.6">08</text>
<text x="272" y="67.1">10</text>
<text x="251.6" y="77.2">01</text>
<text x="251.6" y="74.7">03</text>
<text x="251.6" y="72.1">05</text>
<text x="272" y="77.2">02</text>
<text x="272" y="74.7">04</text>
<text x="272" y="72.1">06</text>
</g>
<g font-size="1.4" fill="#006464">
<text x="256.3" y="29.9">39</text>
<text x="267.3" y="29.9">40</text>
<text x="256.3" y="35">35</text>
<text x="256.3" y="32.5">37</text>
<text x="267.3" y="35">36</text>
<text x="267.3" y="32.5">38</text>
<text x="256.3" y="40.1">31</text>
<text x="256.3" y="37.6">33</text>
<text x="267.3" y="40.1">32</text>
<text x="267.3" y="37.6">34</text>
<text x="256.3" y="47.7">25</text>
<text x="256.3" y="45.2">27</text>
<text x="256.3" y="42.6">29</text>
<text x="267.3" y="47.7">26</text>
<text x="267.3" y="45.2">28</text>
<text x="267.3" y="42.6">30</text>
<text x="256.3" y="52.8">21</text>
<text x="256.3" y="50.3">23</text>
<text x="267.3" y="52.8">22</text>
<text x="267.3" y="50.3">24</text>
<text x="256.3" y="57.9">17</text>
<text x="256.3" y="55.3">19</text>
<text x="267.3" y="57.9">18</text>
<text x="267.3" y="55.3">20</text>
<text x="256.3" y="65.5">11</text>
<text x="256.3" y="63">13</text>
<text x="256.3" y="60.4">15</text>
<text x="267.3" y="65.5">12</text>
<text x="267.3" y="63">14</text>
<text x="267.3" y="60.4">16</text>
<text x="256.3" y="70.6">07</text>
<text x="256.3" y="68">09</text>
<text x="267.3" y="70.6">08</text>
<text x="267.3" y="68">10</text>
<text x="256.3" y="75.7">03</text>
<text x="256.3" y="73.1">05</text>
<text x="267.3" y="75.7">04</text>
<text x="267.3" y="73.1">06</text>
<text x="256.3" y="78.2">01</text>
<text x="267.3" y="78.2">02</text>
</g>
</svg>
